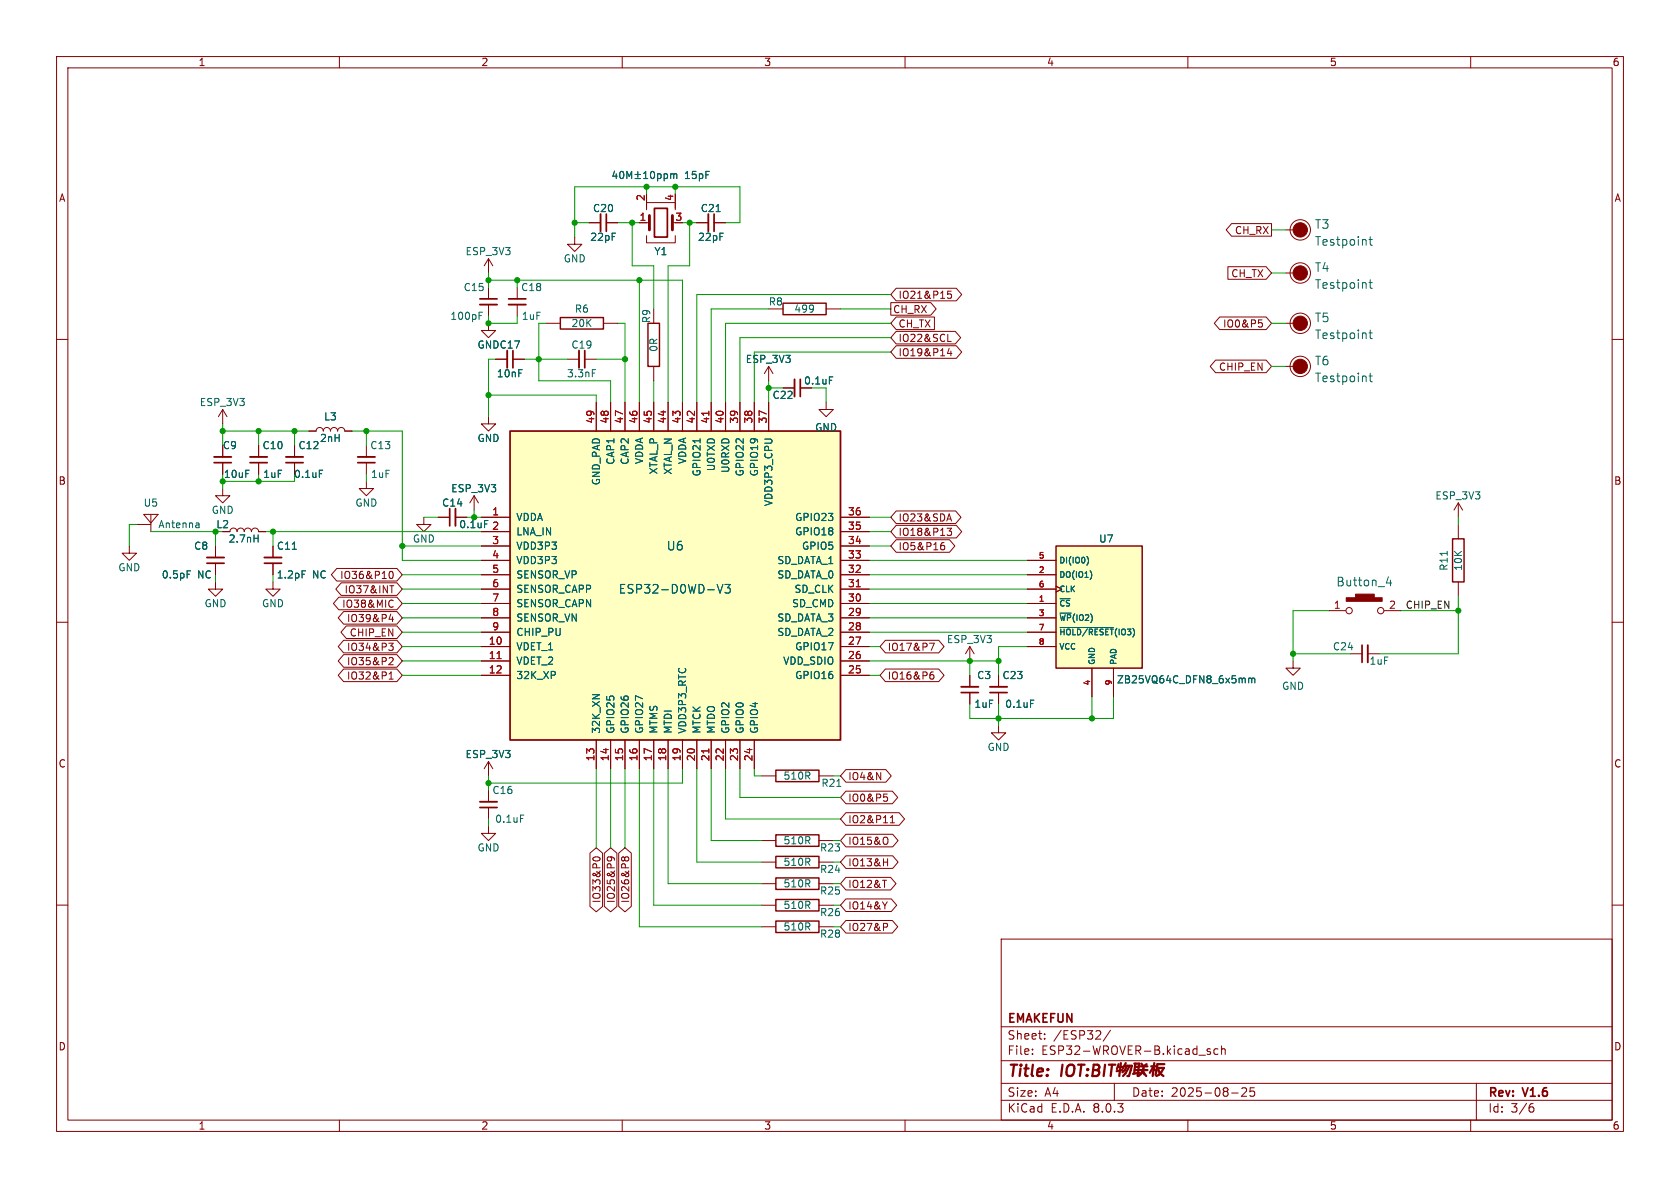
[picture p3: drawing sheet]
<svg xmlns="http://www.w3.org/2000/svg" width="297mm" height="210mm" viewBox="0 0 297 210" stroke-linecap="round" stroke-linejoin="round" font-family="sans-serif">
<g fill="none" stroke="#840000" stroke-width=".18">
<path d="M10 10h277v190h-277zM12 12h273v186h-273zM60 10v2M110 10v2M160 10v2M210 10v2M260 10v2M10 60h2M86.4 57.2v1.2h1.2l-1.2 1.3-1.3-1.3h1.3M86.4 50.8v2M86.4 53.8v2.1M285 60h2"/>
<path d="M115.6 64.8v2.5M10 110h2M285 110h2M86.4 134.6v2.6M86.4 134.6l-.8 1.3M86.4 134.6l.7 1.3M10 160h2M285 160h2M177 166h108v32h-108zM60 198v2M110 198v2M160 198v2"/>
<path d="M177 194.5h108M177 191.5h108M177 187.5h108M177 181.5h108M182.5 186.3v.1M182.5 185.5v.1M184.7 183.6v.1M184.7 182.8v.1M196.3 182.1l-1.3 2M197 191.5v3M210 198v2M214 185.5l-.4-.1-.2 .2 .1 .2 .5 .2v.3h-.6"/>
<path d="M215.3 185.5l-.4-.1-.3 .3v.4l.1 .2h.6M216 185.5l.2-.1 .3 .1 .1 .9M216 184.9v1.5M217.7 193.2h1.2M219.5 192.4l.6-.1 .2 .1 .1 .3-.9 1.1h.9M221.7 192.3h-.7v.7l.2-.1h.5l.1 .3-.1 .5-.2 .1-.5-.1M260 198v2M261 191.5v6.5M270.6 195.7h.3l.3 .3-.1 .5-.5 .1M271 195.1l-.4 .1"/>
</g>
<g fill="none" stroke="#840000" stroke-width=".4">
<path d="M187.8 188.2l-.2 2M188.8 188.5a.69 .69 0 0 1 1.1 0 1.47 1.47 0 0 1-.6 1.7l-.6-.1a1.5 1.5 0 0 1 .1-1.6zM190.6 188.2h1.1M191.2 188.2l-.3 2M192.2 190l.1 .1-.1 .1M192.2 190l-.1 .1 .1 .1M192.2 190v.2M192.3 189v.2M192.3 189l.1 .1-.1 .1M192.3 189l-.1 .1 .1 .1M193.2 189.2h.7M193.4 188.2h.6a.49 .49 0 0 1 .4 .5 .49 .49 0 0 1-.5 .5l.3 .1a.58 .58 0 0 1-.3 .9h-.8z"/>
<path d="M195.4 188.2l-.3 2M196 188.2h1.2M196.6 188.2l-.3 2M197.7 188.6h.8M197.8 188.1l-.3 .9M198.2 187.9l-.3 2.3M198.4 189.2l-1 .2M198.8 188.4h1.3l-.5 1.8h-.3M199 187.9l-.5 1M199.2 188.4l-.3 .8-.5 .3M199.7 188.4l-.7 1.3-.5 .5M200.5 188h.9l-.3 2.2"/>
<path d="M200.6 189.2h.6M200.6 188.6h.7M200.7 188l-.2 1.7M201.4 189.6l-1.1 .2M201.4 189.2h1.5M201.6 188.5h1.2M201.8 188l.2 .3M201.8 189.6l-.5 .6M202.1 189.2l-.5 .7M202.1 188.9l-.3 .8M202.2 189.6l.4 .6M202.7 188.1l-.5 .4-.1 .8 .2 .6"/>
<path d="M203.5 188.5h.9M203.9 188.6l-.6 1M203.9 188.9l.4 .4M204.1 187.9l-.3 2.3M204.5 188.8h1.3l-1 1.2-.4 .2M204.7 188.8l.3 .8 .7 .6M205.8 188.1h-1.2l-.3 1.9"/>
</g>
<path d="M114.6 57.2h2v7.6h-2z" fill="none" stroke="#840000" stroke-width=".25"/>
<path d="M84.8 53.8h3.1" fill="none" stroke="#840000" stroke-width=".33"/>
<path d="M84.8 52.8h3.1" fill="none" stroke="#840000" stroke-width=".3"/>
<path d="M84.7 55.8h.4M84.7 55.2h.6" fill="none" stroke="#006464" stroke-width=".18"/>
<path d="M186.7 96.5h15.2v21.6h-15.2z" fill="#ffffc2"/>
<path d="M99.1 56.1h7.6v2.1h-7.6zM186.7 96.5h15.2v21.6h-15.2zM256.8 95.3h2v7.6h-2z" fill="none" stroke="#840000" stroke-width=".25"/>
<g fill="none" stroke="#840000" stroke-width=".18">
<path d="M104.1 39.4h2.1M107.2 39.4h2M113 39.4h1.8M114.3 37.1v-1.3h5.1v1.3M114.3 35.6v1.2M119.4 35.6v1.2M123.2 39.4h2M126.2 39.4h2.1M86.4 45.7l-.8 1.3M86.4 45.7v2.6M86.4 45.7l.7 1.3M91.4 50.8v2"/>
<path d="M91.4 53.8v2.1M96.5 57.2h2.6M101.6 41.9v1.3h1.3l-1.3 1.3-1.3-1.3h1.3M106.7 57.2h2.5M114.3 41.7v1.2h5.1v-1.2M227.3 57.2h2.6M227.3 48.3h2.6M227.3 40.6h2.6M64.8 78.7v2.1M86.4 73.7v1.2h1.2l-1.2 1.3-1.3-1.3h1.3M87.6 63.5h2.1M90.7 63.5h2"/>
<path d="M100.3 63.5h2.1M103.4 63.5h2M146 71.1v1.3h1.3l-1.3 1.3-1.2-1.3h1.2M227.3 64.8h2.6M22.9 96.5v1.3h1.2l-1.2 1.3-1.3-1.3h1.3M38.1 96.5v2.1M38.1 99.6v2M39.4 86.4v1.2h1.2l-1.2 1.3-1.3-1.3h1.3M40.6 94a.64 .64 0 0 1 .7-.7 .64 .64 0 0 1 .6 .7 .64 .64 0 0 1 .6-.7 .64 .64 0 0 1 .7 .7 .64 .64 0 0 1 .6-.7 .64 .64 0 0 1 .6 .7 .64 .64 0 0 1 .7-.7 .64 .64 0 0 1 .6 .7h1.3M48.3 96.5v2.1M48.3 99.6v2M64.8 85.1v1.3h1.2l-1.2 1.2-1.3-1.2h1.3"/>
<path d="M64.8 81.8v2M74.9 91.4v1.3h1.3l-1.3 1.3-1.2-1.3h1.2M77.5 91.4h2M80.5 91.4h2M83.8 87.6l-.7 1.3M83.8 87.6v2.6M83.8 87.6l.8 1.3M181.6 99.1h5.1M257.8 88.9l-.8 1.3M257.8 88.9v2.5M257.8 92.7v2.6M257.8 88.9l.8 1.3"/>
<path d="M38.1 102.9v1.2h1.3l-1.3 1.3-1.3-1.3h1.3M48.3 102.9v1.2h1.2l-1.2 1.3-1.3-1.3h1.3M171.4 114.3l-.7 1.3M171.4 114.3v2.5M171.4 119.4v2M171.4 114.3l.8 1.3M176.5 119.4v2M181.6 106.7h5.1M181.6 101.6h5.1M181.6 109.2h5.1M181.6 104.1h5.1M181.6 111.8h5.1"/>
<path d="M181.6 114.3h5.1M186.7 103.6l1 .5-1 .5M193 118.1v5.1M196.8 118.1v5.1M228.6 116.8v1.3h1.3l-1.3 1.3-1.3-1.3h1.3M234.9 108h3M238.8 115.6h2M241.8 115.6h2M244.7 108h2.9M257.8 102.9v2.5M86.4 139.7v2M171.4 122.4v2.1"/>
<path d="M176.5 128.3v1.2h1.3l-1.3 1.3-1.2-1.3h1.2M176.5 122.4v2.1M86.4 146.1v1.2h1.2l-1.2 1.3-1.3-1.3h1.3M86.4 142.7v2.1"/>
<circle cx="229.9" cy="40.6" r="1.8"/>
<circle cx="229.9" cy="57.2" r="1.8"/>
<circle cx="229.9" cy="48.3" r="1.8"/>
<circle cx="229.9" cy="64.8" r="1.8"/>
<circle cx="238.5" cy="108" r=".56"/>
<circle cx="244.1" cy="108" r=".56"/>
</g>
<g fill="none" stroke="#006464" stroke-width=".18">
<path d="M108.6 30.2l-.3 .9h.8M108.9 30.7v.9M109.7 30.4l.2-.1a.68 .68 0 0 1 .4 .6 .68 .68 0 0 1-.4 .7 .84 .84 0 0 1-.2-1.2zM110.8 31.6v-1.3l.4 .9 .5-.9v1.3M112.3 31.6h.9M112.3 30.8h.9M112.8 30.4v.9M113.8 31.6h.7M113.8 30.7l.3-.4v1.3M115.2 30.4l.1-.1a.68 .68 0 0 1 .4 .6 .68 .68 0 0 1-.4 .7 .84 .84 0 0 1-.1-1.2zM116.3 30.8l.3-.1 .3 .3-.2 .5h-.4M116.3 30.7v1.3"/>
<path d="M117.4 30.8l.4-.1 .2 .3-.1 .5h-.5M117.4 30.7v1.3M118.6 30.8l.3-.1 .2 .2M118.6 30.7v.9M119.1 30.9l.2-.2 .3 .1 .1 .8M119.1 30.9v.7M126.6 37.4h.7M242 58.8h.6M242 50h.6M242 42.3h.6M242.2 41.8v1.3l.4 .3M242.2 49.5v1.3l.4 .2"/>
<path d="M242.2 58.3v1.3l.4 .3M104.7 65.3h.6M242 66.5h.6M242.2 66v1.3l.4 .2M44.9 95.2h.7M45.6 94.6v1.2M51.7 97.1h.7M85.7 92h.6M192.2 98.4a1.19 1.19 0 0 1 0 1.5M255.8 97.5v.7M33.1 100.9h.6M53.4 100.9h.6"/>
<path d="M187.4 105.8h1.8M187.4 108.4h2M187.4 110.9h9.4M192.9 101.2l.1 .4-.1 .6M220.8 119.9v.8M220.8 120l.3-.1 .2 .2M245.4 102l-.3 1.1h.9M245.8 102.6v1M182.2 123.8h.6M221.3 120.1l.2-.2h.3v.8M221.3 120.1v.6M92 144.1h.6"/>
</g>
<g fill="none" stroke="#840000" stroke-width=".33">
<path d="M106.2 37.8v3.1M125.2 37.8v3.1M89.9 53.8h3.1M89.7 62v3M102.4 62v3M36.6 98.6h3M46.7 98.6h3.1M63.2 80.8h3.1M80.5 89.9v3.1M241.8 114v3.1M169.9 121.4h3.1M175 121.4h3.1"/>
<path d="M84.8 141.7h3.1"/>
</g>
<g fill="none" stroke="#840000" stroke-width=".3">
<path d="M107.2 37.8v3.1M115.7 36.8h2.3v5.1h-2.3zM126.2 37.8v3.1M89.9 52.8h3.1M90.7 62v3M103.4 62v3M36.6 99.6h3M46.7 99.6h3.1M63.2 81.8h3.1M79.5 89.9v3.1M240.8 114v3.1M169.9 122.4h3.1"/>
<path d="M175 122.4h3.1M84.8 142.7h3.1"/>
</g>
<g fill="#840000" stroke="#840000" stroke-width=".18">
<path d="M238 105.7h6.3v.6h-6.3z"/>
<path d="M239.6 105h3.4v.7h-3.4z"/>
<circle cx="229.9" cy="57.1" r="1.27"/>
<circle cx="229.9" cy="48.3" r="1.27"/>
<circle cx="229.9" cy="40.6" r="1.27"/>
<circle cx="229.9" cy="64.8" r="1.27"/>
</g>
<path d="M114.8 38.1v2.5M118.9 38.1v2.5" fill="none" stroke="#840000" stroke-width=".51"/>
<path d="M90.2 76.2h58.4v54.6h-58.4z" fill="#ffffc2"/>
<path d="M90.2 76.2h58.4v54.6h-58.4zM141.5 67.1v3M37.8 81.8h3.1M44.2 81.8h3M50.5 81.8h3.1" fill="none" stroke="#840000" stroke-width=".3"/>
<g fill="none" stroke="#840000" stroke-width=".18">
<path d="M104.1 39.4h2.1M107.2 39.4h2M113 39.4h1.3M123.2 39.4h2M126.2 39.4h2.1M217.7 39.5h7.1v2.3h-7.1l-.9-1.2zM146 54.6h2.6M157.5 53.5h7l1 1.1-1 1.1h-7zM158.4 56h6.8v2.3h-6.8l-.9-1.1zM158.4 58.6h10.5l.9 1.1-.9 1.1h-10.5l-.9-1.1zM158.4 51h10.7l.9 1.1-.9 1.1h-10.7l-.9-1.1zM168.2 51.5h-.6l-.1 .6 .2-.1h.4l.1 .2v.4l-.2 .1-.5-.1"/>
<path d="M215.6 56h8.2l1 1.2-1 1.1h-8.2l-.9-1.1zM217.1 47.1h6.7l1 1.2-1 1.1h-6.7zM222.5 56.6h.6M222.6 57h.3l.3 .3-.1 .5h-.5M39.4 72.4v2.5M39.4 78.7v2.1M39.4 72.4l-.8 1.3M39.4 72.4l.7 1.3M45.7 78.7v2.1M52.1 78.7v2.1M54.6 76.2h1.3a.64 .64 0 0 1 .6-.6 .64 .64 0 0 1 .6 .6 .64 .64 0 0 1 .7-.6 .64 .64 0 0 1 .6 .6 .64 .64 0 0 1 .7-.6 .64 .64 0 0 1 .6 .6 .64 .64 0 0 1 .6-.6 .64 .64 0 0 1 .7 .6h1.2M87.6 63.5h2.1"/>
<path d="M90.7 63.5h2M105.4 71.1v5.1M107.9 71.1v5.1M110.5 71.1v5.1M113 71.1v5.1M115.6 71.1v5.1M118.1 71.1v5.1M120.6 71.1v5.1M123.2 71.1v5.1M125.7 71.1v5.1M128.3 71.1v5.1M130.8 71.1v5.1"/>
<path d="M133.3 71.1v5.1M135.9 64.8v2.5M135.9 71.1v5.1M135.9 64.8l-.8 1.2M135.9 64.8l.8 1.2M138.4 68.6h2.1M141.5 68.6h2M158.4 61.1h10.7l.9 1.1-.9 1.1h-10.7l-.9-1.1zM167.6 60.4h.6M167.8 61.6l-.3 .9h.8M168.1 62.1v.8M214.9 63.7h8.9l1 1.1-1 1.1h-8.9l-1-1.1z"/>
<path d="M24.1 92.7h2.6M25.4 90.9h2.5l-1.2 1.6zM26.7 91v3M38.1 96.5v2.1M38.1 99.6v2M39.4 81.8v2M45.7 94h1.3M45.7 81.8v2M48.3 96.5v2.1M48.3 99.6v2M52.1 81.8v2M77.5 91.4h2"/>
<path d="M80.5 91.4h2M85.1 91.4h5.1M85.1 94h5.1M85.1 96.5h5.1M85.1 99.1h5.1M148.6 91.4h5.1M148.6 94h5.1M148.6 96.5h5.1M148.6 99.1h5.1M158.4 95.4h9.5l.9 1.1-.9 1.1h-9.5l-.9-1.1zM158.4 92.9h10.7l.9 1.1-.9 1.1h-10.7l-.9-1.1zM158.4 90.3h10.5l1 1.1-1 1.2h-10.5l-.9-1.2z"/>
<path d="M166.4 96.5l.4-.1 .2 .2-.1 .5h-.5M166.9 95.9l-.4 .1M167.4 93.4h.8l-.4 .5 .4 .1v.5l-.2 .2-.6-.2M167.5 91.7h.6M167.8 90.8l.4 1.3M181.6 99.1h5.1M59.5 100.5h10.7l.9 1.1-.9 1.1h-10.7l-.9-1.1zM59.9 105.6h10.3l.9 1.1-.9 1.1h-10.3l-1-1.1zM60.3 103h9.9l.9 1.1-.9 1.2h-9.9l-.9-1.2zM60.7 115.7h9.5l.9 1.1-.9 1.2h-9.5l-.9-1.2zM60.7 118.3h9.5l.9 1.1-.9 1.1h-9.5l-.9-1.1zM60.7 113.2h9.5l.9 1.1-.9 1.1h-9.5l-.9-1.1z"/>
<path d="M60.7 108.1h9.5l.9 1.1-.9 1.1h-9.5l-.9-1.1zM61.2 110.6h9l.9 1.2-.9 1.1h-9l-.9-1.1zM68.7 113.7h.8l-.4 .5 .3 .1 .1 .4-.2 .3h-.4M68.8 119.1l.3-.3v1.3M68.8 116.3l.5-.1 .2 .4-.8 .9h.8M68.9 101.1l.2-.1a.68 .68 0 0 1 .4 .6 .68 .68 0 0 1-.4 .7l-.2-.2-.1-.3zM68.9 103.5h.7M69.1 108.6l-.3 .9h.8M69.1 106.1l.4 .1M69.4 109v.9M69.5 107.2l-.4 .2M85.1 114.3h5.1"/>
<path d="M85.1 116.8h5.1M85.1 119.4h5.1M85.1 111.8h5.1M85.1 109.2h5.1M85.1 106.7h5.1M85.1 104.1h5.1M85.1 101.6h5.1M148.6 114.3h5.1M148.6 116.8h5.1M148.6 119.4h5.1M148.6 111.8h5.1M148.6 109.2h5.1"/>
<path d="M148.6 106.7h5.1M148.6 104.1h5.1M148.6 101.6h5.1M156.5 113.2h9.5l.9 1.1-.9 1.1h-9.5l-.9-1.1zM156.5 118.3h9.5l.9 1.1-.9 1.1h-9.5l-.9-1.1zM164.3 113.7h.9l-.6 1.3M164.5 119.3h.4l.2 .2-.1 .5h-.5M165 118.8l-.4 .1M171.4 119.4v2M176.5 119.4v2M181.6 114.3h5.1M181.6 111.8h5.1"/>
<path d="M181.6 109.2h5.1M181.6 106.7h5.1M181.6 104.1h5.1M181.6 101.6h5.1M186.7 103.6l1 .5-1 .5M193 118.1v5.1M196.8 118.1v5.1M68.8 120.1h.7M105.4 130.8v5.1M107.9 130.8v5.1M110.5 130.8v5.1M113 130.8v5.1"/>
<path d="M115.6 130.8v5.1M118.1 130.8v5.1M120.6 130.8v5.1M123.2 130.8v5.1M125.7 130.8v5.1M128.3 130.8v5.1M130.8 130.8v5.1M133.3 130.8v5.1M134.6 137.2h2.6M144.8 137.2h2.5M149.5 139.9h8.3l.9 1.1-.9 1.1h-8.3l-.9-1.1zM149.5 136h7.1l1 1.2-1 1.1h-7.1l-.9-1.1z"/>
<path d="M155 136.6l.7 1.2v-1.2M171.4 122.4v2.1M176.5 122.4v2.1M104.3 150.8l1.1-.9 1.1 .9v9.4l-1.1 1-1.1-1zM104.9 152l-.1-.1a.68 .68 0 0 1 .6-.4 .68 .68 0 0 1 .7 .4l-.1 .1M106.8 150.8l1.1-.9 1.2 .9v9.4l-1.2 1-1.1-1zM107.4 152.1v-.4l.1-.2a.84 .84 0 0 1 1.1 .3v.3M107.9 151.5l.2 .2v.4M109.4 150.8l1.1-.9 1.1 .9v9.4l-1.1 1-1.1-1zM110.4 151.7l-.2-.2h-.2l-.1 .2 .1 .4M110.4 151.7l.3-.2h.3l.2 .2-.1 .4M110.4 152v.1"/>
<path d="M110.4 151.7v.3M110.4 152l.1 .1M134.6 156.2h2.6M134.6 152.4h2.6M134.6 148.6h2.6M144.8 156.2h2.5M144.8 152.4h2.5M144.8 148.6h2.5M149.5 155.1h8l.9 1.1-.9 1.1h-8l-.9-1.1zM149.5 151.3h8.3l1 1.1-1 1.1h-8.3l-.9-1.1zM149.5 158.9h8.1l.9 1.1-.9 1.1h-8.1l-.9-1.1zM149.5 147.5h8.3l1 1.1-1 1.1h-8.3l-.9-1.1z"/>
<path d="M149.5 143.7h9.5l.9 1.1-.9 1.1h-9.5l-.9-1.1zM156 155.6h.7M156.2 152.4h.7M156.2 140.4h.7M156.4 140.9h.3l.2 .2v.4l-.5 .1M156.8 148.1a.9 .9 0 0 1 0 1.1M156.9 159.4l-.5 .7M156.9 151.8v1.3M157.4 145.5h.7M157.4 144.5l.4-.3v1.3M134.6 163.8h2.6M134.6 160h2.6"/>
<path d="M144.8 163.8h2.5M144.8 160h2.5M149.5 162.7h8.3l.9 1.1-.9 1.1h-8.3l-.9-1.1zM156.2 163.2h.5l.2 .3-.1 .3-.6 .1"/>
</g>
<path d="M125.3 72.7v.7M87.9 116.4h.7M151.4 103.7h.7M125.3 132.4v.7" fill="none" stroke="#a90000" stroke-width=".18"/>
<g fill="none" stroke="#006464" stroke-width=".18">
<path d="M108.6 30.2l-.3 .9h.8M108.9 30.7v.9M109.7 30.4l.2-.1a.68 .68 0 0 1 .4 .6 .68 .68 0 0 1-.4 .7 .84 .84 0 0 1-.2-1.2zM110.8 31.6v-1.3l.4 .9 .5-.9v1.3M112.3 31.6h.9M112.3 30.8h.9M112.8 30.4v.9M113.8 31.6h.7M113.8 30.7l.3-.4v1.3M115.2 30.4l.1-.1a.68 .68 0 0 1 .4 .6 .68 .68 0 0 1-.4 .7 .84 .84 0 0 1-.1-1.2zM116.3 30.8l.3-.1 .3 .3-.2 .5h-.4M116.3 30.7v1.3"/>
<path d="M117.4 30.8l.4-.1 .2 .3-.1 .5h-.5M117.4 30.7v1.3M118.6 30.8l.3-.1 .2 .2M118.6 30.7v.9M119.1 30.9l.2-.2 .3 .1 .1 .8M119.1 30.9v.7M126.6 37.4h.7M123.8 77.6v.7M146.6 66.6h.6M35 92.4l.2 .2v.7M35.2 93.2l-.4 .1M35.2 92.7l-.4 .1"/>
<path d="M44.9 95.2h.7M45.6 94.6v1.2M51.7 97.1h.7M56.5 83.1h.6M85.7 92h.6M192.2 98.4a1.19 1.19 0 0 1 0 1.5M33.1 100.9h.6M53.4 100.9h.6M126.8 103.3l.5 1.5 .5-1.5M128.2 103.3h.9l-.5 .6 .4 .1v.7l-.2 .1h-.4l-.2-.1M187.4 105.8h1.8M187.4 108.4h2"/>
<path d="M187.4 110.9h9.4M192.9 101.2l.1 .4-.1 .6M220.8 119.9v.8M220.8 120l.3-.1 .2 .2M147.9 139h.8M182.2 123.8h.6M221.3 120.1l.2-.2h.3v.8M221.3 120.1v.6"/>
</g>
<path d="M138.4 53.6h7.6v2h-7.6zM137.2 136.1h7.6v2.1h-7.6zM137.2 155.2h7.6v2h-7.6zM137.2 159h7.6v2h-7.6zM137.2 151.4h7.6v2h-7.6zM137.2 147.6h7.6v2h-7.6zM137.2 162.8h7.6v2h-7.6z" fill="none" stroke="#840000" stroke-width=".25"/>
<path d="M140.5 67.1v3M37.8 80.8h3.1M44.2 80.8h3M50.5 80.8h3.1" fill="none" stroke="#840000" stroke-width=".33"/>
<g fill="none" stroke="#009600" stroke-width=".18">
<path d="M101.6 39.4h2.5M109.2 39.4h3.8M111.8 39.4v7.6h3.8v7.6M114.3 33v1.3M119.4 33v1.3M120.6 39.4h2.6M121.9 39.4v7.6h-3.8v24.1M128.3 39.4h2.5v-6.4h-29.2v8.9M86.4 48.3v2.5M86.4 55.9v1.3h5v-1.3M86.4 49.5h34.2v21.6M91.4 49.5v1.3"/>
<path d="M96.5 57.2h-1.3v10.1h12.7v3.8M109.2 57.2h1.3v13.9M113 49.5v21.6M135.9 54.6h-10.2v16.5M148.6 54.6h8.9M157.5 57.2h-29.2v13.9M157.5 59.7h-26.7v11.4M157.5 52.1h-34.3v19M224.8 57.2h2.5M224.8 40.6h2.5M224.8 48.3h2.5M39.4 74.9v3.8"/>
<path d="M39.4 76.2h15.2M45.7 76.2v2.5M52.1 76.2v2.5M62.2 76.2h8.9v22.9h14M64.8 76.2v2.5M86.4 69.9h19v1.2M87.6 63.5h-1.2v10.2M92.7 63.5h7.6M105.4 63.5h5.1M115.6 67.3v3.8M135.9 67.3v3.8M135.9 68.6h2.5"/>
<path d="M146 68.6v2.5M157.5 62.2h-24.2v8.9M224.8 64.8h2.5M24.1 92.7h-1.2v3.8M26.7 94h11.4v2.5M45.7 83.8v1.3M47 94h38.1M48.3 94v2.5M52.1 85.1h-12.7v1.3M64.8 83.8v1.3M71.1 96.5h14M74.9 91.4h2.6"/>
<path d="M82.5 91.4h2.6M83.8 90.2v1.2M153.7 91.4h3.8M153.7 94h3.8M153.7 99.1h27.9M153.7 96.5h3.8M257.8 91.4v1.3M38.1 101.6v1.3M48.3 101.6v1.3M71.1 119.4h14M71.1 116.8h14M71.1 104.1h14"/>
<path d="M71.1 106.7h14M71.1 101.6h14M71.1 114.3h14M71.1 109.2h14M71.1 111.8h14M153.7 119.4h1.9M153.7 116.8h22.8M153.7 104.1h27.9M153.7 106.7h27.9M153.7 101.6h27.9M153.7 114.3h1.9M153.7 109.2h27.9"/>
<path d="M153.7 111.8h27.9M171.4 116.8v2.6M181.6 114.3h-5.1v5.1M228.6 115.6h10.2M234.9 108h-6.3v8.8M247.6 108h10.2M257.8 105.4v10.2h-14M86.4 137.2v2.5M105.4 135.9v14M107.9 135.9v14M110.5 135.9v14M113 135.9v27.9h21.6"/>
<path d="M115.6 135.9v24.1h19M118.1 135.9v20.3h16.5M120.6 135.9v2.5h-34.2M123.2 135.9v16.5h11.4M125.7 135.9v12.7h8.9M128.3 135.9v8.9h20.3M130.8 135.9v5.1h17.8M133.3 135.9v1.3h1.3M147.3 137.2h1.3M176.5 124.5v3.8M193 123.2v3.8M196.8 123.2v3.8h-25.4v-2.5"/>
<path d="M86.4 144.8v1.3M147.3 148.6h1.3M147.3 152.4h1.3M147.3 156.2h1.3M147.3 160h1.3M147.3 163.8h1.3"/>
</g>
<g fill="#009600" stroke="#009600" stroke-width=".18">
<circle cx="86.4" cy="138.4" r=".46"/>
<circle cx="83.8" cy="91.4" r=".46"/>
<circle cx="176.5" cy="127" r=".46"/>
<circle cx="193" cy="127" r=".46"/>
<circle cx="228.6" cy="115.6" r=".46"/>
<circle cx="257.8" cy="108" r=".46"/>
<circle cx="64.8" cy="76.2" r=".46"/>
<circle cx="52.1" cy="76.2" r=".46"/>
<circle cx="86.4" cy="69.9" r=".46"/>
<circle cx="91.4" cy="49.5" r=".46"/>
<circle cx="86.4" cy="49.5" r=".46"/>
<circle cx="95.2" cy="63.5" r=".46"/>
<circle cx="86.4" cy="57.2" r=".46"/>
<circle cx="111.8" cy="39.4" r=".46"/>
<circle cx="119.4" cy="33" r=".46"/>
<circle cx="114.3" cy="33" r=".46"/>
<circle cx="135.9" cy="68.6" r=".46"/>
<circle cx="121.9" cy="39.4" r=".46"/>
<circle cx="113" cy="49.5" r=".46"/>
<circle cx="101.6" cy="39.4" r=".46"/>
<circle cx="110.5" cy="63.5" r=".46"/>
<circle cx="39.4" cy="76.2" r=".46"/>
<circle cx="45.7" cy="76.2" r=".46"/>
<circle cx="71.1" cy="96.5" r=".46"/>
<circle cx="48.3" cy="94" r=".46"/>
<circle cx="38.1" cy="94" r=".46"/>
<circle cx="39.4" cy="85.1" r=".46"/>
<circle cx="45.7" cy="85.1" r=".46"/>
<circle cx="171.4" cy="116.8" r=".46"/>
<circle cx="176.5" cy="116.8" r=".46"/>
</g>
<text font-size="2.8" fill="#840000" x="178" y="190.9">Title:</text>
<g font-size="2.1" fill="#006464">
<text x="232.4" y="40.7">T3</text>
<text x="232.4" y="43.6">Testpoint</text>
<text x="232.4" y="48.3">T4</text>
<text x="232.4" y="51.3">Testpoint</text>
<text x="232.4" y="57.2">T5</text>
<text x="232.4" y="60.2">Testpoint</text>
<text x="232.4" y="64.8">T6</text>
<text x="232.4" y="67.8">Testpoint</text>
<text x="117.8" y="97.5">U6</text>
<text x="109.3" y="105.1">ESP32-D0WD-V3</text>
<text x="236.2" y="103.9">Button_4</text>
</g>
<g font-size="2.1" fill="#840000">
<text x="178" y="184">Sheet:</text>
<text x="178" y="181.2">EMAKEFUN</text>
<text x="186.2" y="184">/ESP32/</text>
<text x="178" y="186.7">File:</text>
<text x="184.1" y="186.7">ESP32-WROVER-B.kicad_sch</text>
<text x="178" y="196.9">KiCad</text>
<text x="178" y="194.1">Size:</text>
<text x="184.7" y="194.1">A4</text>
<text x="185.7" y="196.9">E.D.A.</text>
<text x="193.3" y="196.9">8.0.3</text>
<text x="200" y="194.1">Date:</text>
<text x="207" y="194.1">2025-08-25</text>
<text x="263" y="194.3">Rev:</text>
<text x="263" y="196.9">Id:</text>
<text x="267.1" y="196.9">3/6</text>
<text x="269.4" y="194.3">V1.6</text>
</g>
<g font-size="1.8" fill="#840000">
<text x="35" y="11.9">1</text>
<text x="85" y="11.9">2</text>
<text x="135" y="11.9">3</text>
<text x="185" y="11.9">4</text>
<text x="235" y="11.9">5</text>
<text x="285" y="11.9">6</text>
<text x="10.3" y="35.9">A</text>
<text x="285.3" y="35.9">A</text>
<text x="218.2" y="41.6">CH_RX</text>
<text x="158.7" y="53">IO21&amp;P15</text>
<text x="217.6" y="49.2">CH_TX</text>
<text x="157.8" y="55.6">CH_RX</text>
<text x="158.7" y="58.1">CH_TX</text>
<text x="216.1" y="58.1">IO0&amp;P5</text>
<text x="158.7" y="60.6">IO22&amp;SCL</text>
<text x="158.7" y="63.2">IO19&amp;P14</text>
<text x="215.4" y="65.7">CHIP_EN</text>
<text x="10.3" y="85.9">B</text>
<text x="285.3" y="85.9">B</text>
<text x="38.1" y="93.6">L2</text>
<text x="158.7" y="94.9">IO18&amp;P13</text>
<text x="158.7" y="92.4">IO23&amp;SDA</text>
<text x="158.7" y="97.5">IO5&amp;P16</text>
<text x="60" y="102.6">IO36&amp;P10</text>
<text x="60.4" y="107.6">IO38&amp;MIC</text>
<text x="60.8" y="105.1">IO37&amp;INT</text>
<text x="61.2" y="110.2">IO39&amp;P4</text>
<text x="61.7" y="112.7">CHIP_EN</text>
<text x="61.2" y="117.8">IO35&amp;P2</text>
<text x="61.2" y="115.3">IO34&amp;P3</text>
<text x="156.8" y="115.3">IO17&amp;P7</text>
<text x="61.2" y="120.3">IO32&amp;P1</text>
<text x="156.8" y="120.3">IO16&amp;P6</text>
<text x="10.3" y="135.9">C</text>
<text x="285.3" y="135.9">C</text>
<text x="149.9" y="141.9">IO0&amp;P5</text>
<text x="149.9" y="138.1">IO4&amp;N</text>
<text x="149.9" y="149.5">IO15&amp;O</text>
<text x="149.9" y="145.7">IO2&amp;P11</text>
<text x="149.9" y="153.4">IO13&amp;H</text>
<text x="106.4" y="159.7" transform="rotate(-90 106.4 159.7)">IO33&amp;P0</text>
<text x="108.9" y="159.7" transform="rotate(-90 108.9 159.7)">IO25&amp;P9</text>
<text x="111.4" y="159.7" transform="rotate(-90 111.4 159.7)">IO26&amp;P8</text>
<text x="149.9" y="157.2">IO12&amp;T</text>
<text x="149.9" y="161">IO14&amp;Y</text>
<text x="149.9" y="164.8">IO27&amp;P</text>
<text x="10.3" y="185.9">D</text>
<text x="285.3" y="185.9">D</text>
<text x="35" y="199.9">1</text>
<text x="85" y="199.9">2</text>
<text x="135" y="199.9">3</text>
<text x="185" y="199.9">4</text>
<text x="235" y="199.9">5</text>
<text x="285" y="199.9">6</text>
</g>
<g font-size="1.8" fill="#a90000">
<text x="114" y="35.6" transform="rotate(-90 114 35.6)">2</text>
<text x="119.1" y="35.6" transform="rotate(-90 119.1 35.6)">4</text>
<text x="113" y="39.1">1</text>
<text x="119.3" y="39.1">3</text>
<text x="105.2" y="75" transform="rotate(-90 105.2 75)">49</text>
<text x="107.7" y="75" transform="rotate(-90 107.7 75)">48</text>
<text x="110.2" y="75" transform="rotate(-90 110.2 75)">47</text>
<text x="112.8" y="75" transform="rotate(-90 112.8 75)">46</text>
<text x="115.3" y="75" transform="rotate(-90 115.3 75)">45</text>
<text x="117.9" y="75" transform="rotate(-90 117.9 75)">44</text>
<text x="120.4" y="75" transform="rotate(-90 120.4 75)">43</text>
<text x="122.9" y="75" transform="rotate(-90 122.9 75)">42</text>
<text x="125.5" y="75" transform="rotate(-90 125.5 75)">41</text>
<text x="128" y="75" transform="rotate(-90 128 75)">40</text>
<text x="130.6" y="75" transform="rotate(-90 130.6 75)">39</text>
<text x="133.1" y="75" transform="rotate(-90 133.1 75)">38</text>
<text x="135.6" y="75" transform="rotate(-90 135.6 75)">37</text>
<text x="86.9" y="91.2">1</text>
<text x="86.9" y="93.7">2</text>
<text x="149.8" y="93.7">35</text>
<text x="149.8" y="91.2">36</text>
<text x="86.9" y="96.3">3</text>
<text x="86.9" y="98.8">4</text>
<text x="86.9" y="101.3">5</text>
<text x="149.8" y="101.3">32</text>
<text x="149.8" y="98.8">33</text>
<text x="149.8" y="96.3">34</text>
<text x="86.9" y="103.9">6</text>
<text x="86.9" y="106.4">7</text>
<text x="149.8" y="106.4">30</text>
<text x="149.8" y="103.9">31</text>
<text x="235.7" y="107.7">1</text>
<text x="245.5" y="107.7">2</text>
<text x="86.9" y="109">8</text>
<text x="86.9" y="111.5">9</text>
<text x="149.8" y="111.5">28</text>
<text x="149.8" y="109">29</text>
<text x="86.3" y="114">10</text>
<text x="86.3" y="116.6">11</text>
<text x="86.3" y="119.1">12</text>
<text x="149.8" y="119.1">25</text>
<text x="149.8" y="116.6">26</text>
<text x="149.8" y="114">27</text>
<text x="105.2" y="134.7" transform="rotate(-90 105.2 134.7)">13</text>
<text x="107.7" y="134.7" transform="rotate(-90 107.7 134.7)">14</text>
<text x="110.2" y="134.7" transform="rotate(-90 110.2 134.7)">15</text>
<text x="112.8" y="134.7" transform="rotate(-90 112.8 134.7)">16</text>
<text x="115.3" y="134.7" transform="rotate(-90 115.3 134.7)">17</text>
<text x="117.9" y="134.7" transform="rotate(-90 117.9 134.7)">18</text>
<text x="120.4" y="134.7" transform="rotate(-90 120.4 134.7)">19</text>
<text x="122.9" y="134.7" transform="rotate(-90 122.9 134.7)">20</text>
<text x="125.5" y="134.7" transform="rotate(-90 125.5 134.7)">21</text>
<text x="128" y="134.7" transform="rotate(-90 128 134.7)">22</text>
<text x="130.6" y="134.7" transform="rotate(-90 130.6 134.7)">23</text>
<text x="133.1" y="134.7" transform="rotate(-90 133.1 134.7)">24</text>
</g>
<g font-size="1.8" fill="#006464">
<text x="121" y="31.9">15pF</text>
<text x="104.7" y="37.7">C20</text>
<text x="123.8" y="37.7">C21</text>
<text x="82.2" y="45.3">ESP_3V3</text>
<text x="99.6" y="46.6">GND</text>
<text x="104.2" y="42.8">22pF</text>
<text x="115.6" y="45.3">Y1</text>
<text x="123.3" y="42.8">22pF</text>
<text x="81.9" y="51.7">C15</text>
<text x="92" y="51.7">C18</text>
<text x="79.5" y="56.7">100pF</text>
<text x="92.2" y="56.7">1uF</text>
<text x="100.9" y="58">20K</text>
<text x="101.5" y="55.5">R6</text>
<text x="115.2" y="57.2" transform="rotate(-90 115.2 57.2)">R9</text>
<text x="135.8" y="54.2">R8</text>
<text x="140.3" y="55.5">499</text>
<text x="84.3" y="61.8">GNDC17</text>
<text x="100.9" y="61.8">C19</text>
<text x="116.4" y="62.3" transform="rotate(-90 116.4 62.3)">0R</text>
<text x="131.7" y="64.4">ESP_3V3</text>
<text x="35.2" y="72">ESP_3V3</text>
<text x="87.7" y="66.9">10nF</text>
<text x="100.1" y="66.9">3.3nF</text>
<text x="136.5" y="70.7">C22</text>
<text x="142" y="68.2">0.1uF</text>
<text x="57.2" y="74.5">L3</text>
<text x="144" y="76.4">GND</text>
<text x="39.3" y="79.6">C9</text>
<text x="46.3" y="79.6">C10</text>
<text x="52.7" y="79.6">C12</text>
<text x="56.5" y="78.3">2nH</text>
<text x="65.4" y="79.6">C13</text>
<text x="84.3" y="78.3">GND</text>
<text x="108.8" y="82.3" transform="rotate(-90 108.8 82.3)">CAP1</text>
<text x="111.4" y="82.3" transform="rotate(-90 111.4 82.3)">CAP2</text>
<text x="113.9" y="82.1" transform="rotate(-90 113.9 82.1)">VDDA</text>
<text x="116.4" y="84" transform="rotate(-90 116.4 84)">XTAL_P</text>
<text x="121.5" y="82.1" transform="rotate(-90 121.5 82.1)">VDDA</text>
<text x="126.6" y="83.4" transform="rotate(-90 126.6 83.4)">U0TXD</text>
<text x="129.1" y="83.7" transform="rotate(-90 129.1 83.7)">U0RXD</text>
<text x="25.3" y="89.8">U5</text>
<text x="39.5" y="84.7">10uF</text>
<text x="46.4" y="84.7">1uF</text>
<text x="51.9" y="84.7">0.1uF</text>
<text x="62.7" y="89.8">GND</text>
<text x="65.5" y="84.7">1uF</text>
<text x="78.1" y="89.8">C14</text>
<text x="79.7" y="87.2">ESP_3V3</text>
<text x="106.3" y="85.9" transform="rotate(-90 106.3 85.9)">GND_PAD</text>
<text x="119" y="84" transform="rotate(-90 119 84)">XTAL_N</text>
<text x="124.1" y="84.3" transform="rotate(-90 124.1 84.3)">GPIO21</text>
<text x="131.7" y="84.3" transform="rotate(-90 131.7 84.3)">GPIO22</text>
<text x="134.2" y="84.3" transform="rotate(-90 134.2 84.3)">GPIO19</text>
<text x="136.8" y="89.6" transform="rotate(-90 136.8 89.6)">VDD3P3_CPU</text>
<text x="253.7" y="88.5">ESP_3V3</text>
<text x="27.9" y="93.6">Antenna</text>
<text x="37.3" y="91">GND</text>
<text x="81.1" y="93.6">0.1uF</text>
<text x="91.2" y="92.3">VDDA</text>
<text x="91.2" y="94.8">LNA_IN</text>
<text x="140.5" y="94.8">GPIO18</text>
<text x="140.5" y="92.3">GPIO23</text>
<text x="20.8" y="101.2">GND</text>
<text x="34.2" y="97.4">C8</text>
<text x="40.3" y="96.1">2.7nH</text>
<text x="48.9" y="97.4">C11</text>
<text x="72.9" y="96.1">GND</text>
<text x="91.2" y="97.4">VDD3P3</text>
<text x="91.2" y="99.9">VDD3P3</text>
<text x="137.3" y="99.9">SD_DATA_1</text>
<text x="141.7" y="97.4">GPIO5</text>
<text x="194.2" y="96.1">U7</text>
<text x="256.1" y="101" transform="rotate(-90 256.1 101)">R11</text>
<text x="258.7" y="101" transform="rotate(-90 258.7 101)">10K</text>
<text x="28.5" y="102.5">0.5pF</text>
<text x="34.9" y="102.5">NC</text>
<text x="36.1" y="107.5">GND</text>
<text x="46.2" y="107.5">GND</text>
<text x="48.8" y="102.5">1.2pF</text>
<text x="55.3" y="102.5">NC</text>
<text x="91.2" y="102.5">SENSOR_VP</text>
<text x="91.2" y="105">SENSOR_CAPP</text>
<text x="91.2" y="107.5">SENSOR_CAPN</text>
<text x="137.3" y="102.5">SD_DATA_0</text>
<text x="139.9" y="107.5">SD_CMD</text>
<text x="140.4" y="105">SD_CLK</text>
<text x="91.2" y="110.1">SENSOR_VN</text>
<text x="91.2" y="112.6">CHIP_PU</text>
<text x="137.3" y="112.6">SD_DATA_2</text>
<text x="137.3" y="110.1">SD_DATA_3</text>
<text x="167.3" y="113.9">ESP_3V3</text>
<text x="91.2" y="115.2">VDET_1</text>
<text x="91.2" y="117.7">VDET_2</text>
<text x="138.4" y="117.7">VDD_SDIO</text>
<text x="140.5" y="115.2">GPIO17</text>
<text x="235.5" y="115.2">C24</text>
<text x="242" y="117.7">1uF</text>
<text x="91.2" y="120.2">32K_XP</text>
<text x="140.5" y="120.2">GPIO16</text>
<text x="172.2" y="125.3">1uF</text>
<text x="172.6" y="120.2">C3</text>
<text x="177.1" y="120.2">C23</text>
<text x="177.6" y="125.3">0.1uF</text>
<text x="197.4" y="121">ZB25VQ64C_DFN8_6x5mm</text>
<text x="226.6" y="122.1">GND</text>
<text x="106.3" y="129.8" transform="rotate(-90 106.3 129.8)">32K_XN</text>
<text x="108.8" y="129.8" transform="rotate(-90 108.8 129.8)">GPIO25</text>
<text x="111.4" y="129.8" transform="rotate(-90 111.4 129.8)">GPIO26</text>
<text x="113.9" y="129.8" transform="rotate(-90 113.9 129.8)">GPIO27</text>
<text x="116.4" y="129.8" transform="rotate(-90 116.4 129.8)">MTMS</text>
<text x="119" y="129.8" transform="rotate(-90 119 129.8)">MTDI</text>
<text x="121.5" y="129.8" transform="rotate(-90 121.5 129.8)">VDD3P3_RTC</text>
<text x="124.1" y="129.8" transform="rotate(-90 124.1 129.8)">MTCK</text>
<text x="126.6" y="129.8" transform="rotate(-90 126.6 129.8)">MTDO</text>
<text x="129.1" y="129.8" transform="rotate(-90 129.1 129.8)">GPIO2</text>
<text x="131.7" y="129.8" transform="rotate(-90 131.7 129.8)">GPIO0</text>
<text x="134.2" y="129.8" transform="rotate(-90 134.2 129.8)">GPIO4</text>
<text x="82.2" y="134.2">ESP_3V3</text>
<text x="174.5" y="132.9">GND</text>
<text x="87" y="140.6">C16</text>
<text x="138.4" y="138">510R</text>
<text x="145.1" y="139.3">R21</text>
<text x="87.4" y="145.6">0.1uF</text>
<text x="138.4" y="149.5">510R</text>
<text x="84.3" y="150.7">GND</text>
<text x="138.4" y="153.3">510R</text>
<text x="144.9" y="154.5">R24</text>
<text x="144.9" y="150.7">R23</text>
<text x="138.4" y="157.1">510R</text>
<text x="138.4" y="160.9">510R</text>
<text x="144.9" y="158.3">R25</text>
<text x="138.4" y="164.7">510R</text>
<text x="144.9" y="166">R28</text>
<text x="144.9" y="162.2">R26</text>
</g>
<text font-size="1.8" fill="#0f0f0f" x="248.4" y="107.7">CHIP_EN</text>
<g font-size="1.4" fill="#a90000">
<text x="183.5" y="101.3">2</text>
<text x="183.5" y="98.8">5</text>
<text x="183.5" y="106.4">1</text>
<text x="183.5" y="103.9">6</text>
<text x="183.5" y="109">3</text>
<text x="183.5" y="111.5">7</text>
<text x="183.5" y="114">8</text>
<text x="192.8" y="121.3" transform="rotate(-90 192.8 121.3)">4</text>
<text x="196.6" y="121.3" transform="rotate(-90 196.6 121.3)">9</text>
</g>
<g font-size="1.4" fill="#006464">
<text x="187.2" y="99.8">DI(IO0)</text>
<text x="187.2" y="107.4">~{CS}</text>
<text x="187.2" y="102.3">DO(IO1)</text>
<text x="187.2" y="104.9">CLK</text>
<text x="187.2" y="110">~{WP}(IO2)</text>
<text x="187.2" y="112.5">~{HOLD/RESET}(IO3)</text>
<text x="187.2" y="115">VCC</text>
<text x="193.8" y="117.6" transform="rotate(-90 193.8 117.6)">GND</text>
<text x="197.6" y="117.6" transform="rotate(-90 197.6 117.6)">PAD</text>
</g>
</svg>
